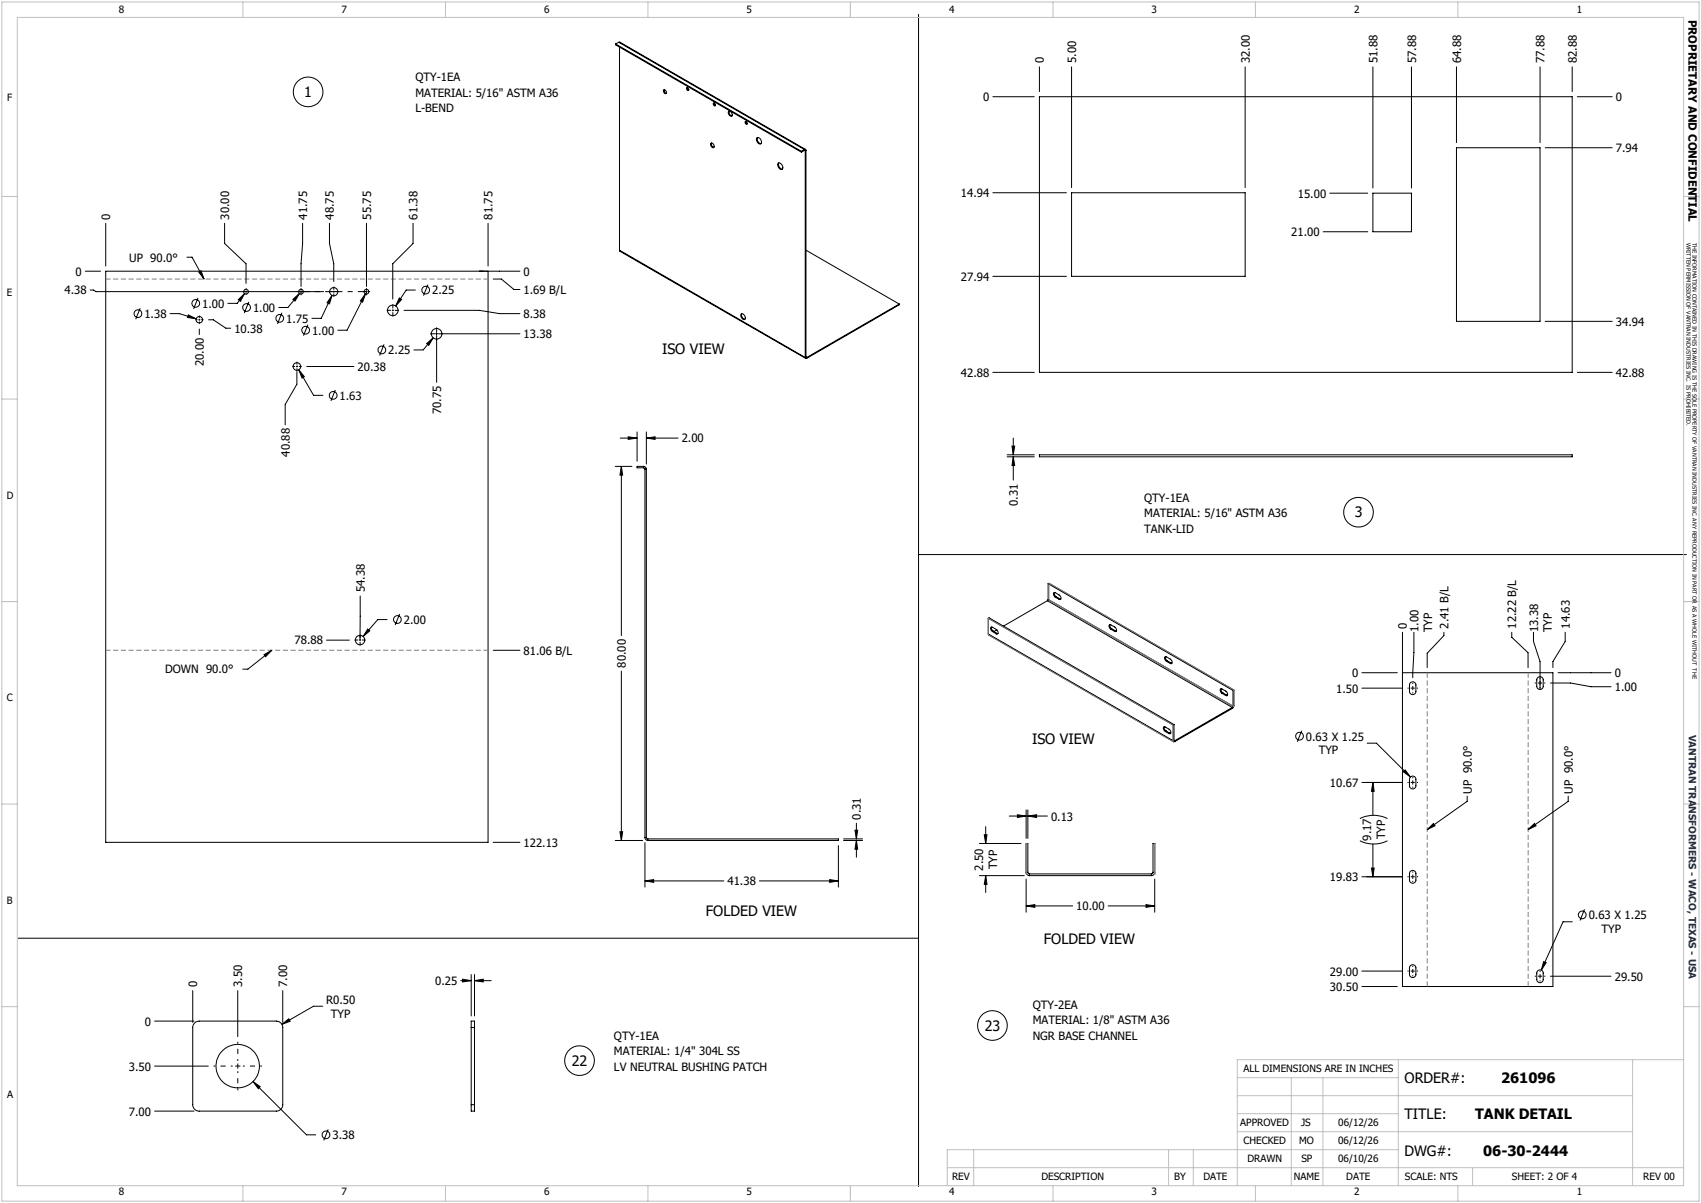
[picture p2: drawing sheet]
<svg xmlns="http://www.w3.org/2000/svg" width="420mm" height="297mm" viewBox="0 0 420 297" stroke-linecap="round" stroke-linejoin="round" font-family="sans-serif">
<g fill="none" stroke="#000" stroke-width=".25">
<path d="M152 10.9v.2l45.9 26.5M152 10.9l45.9 26.5M152.8 10.4h.2l45.9 26.5M152.8 10.4l-.8 .5M152.8 10.4l45.8 26.5M153 11.6v50.2M226.8 3.6v289.3M256.6 16.5v6.1M264.6 16.5v29.8M307.4 16.5v29.8M339 16.5v29.9M348.5 16.5v29.9"/>
<path d="M359.6 16.5v18.7M380.3 16.5v18.7M388.2 16.5v6.1M163.9 22.2a.53 .53 0 0 1 .6 .3 .53 .53 0 0 1-.2 .6 .77 .77 0 0 1-.4-.9zM164 22.2a.76 .76 0 0 0 .5 .8M169.5 21.7a.34 .34 0 0 1 .5 .2 .34 .34 0 0 1-.2 .4l-.3-.3zM169.7 21.6l.3 .7M175.5 35.3a.65 .65 0 0 1 .7 .4 .65 .65 0 0 1-.1 .8 .82 .82 0 0 1-.6-1.2zM175.7 35.3h-.1a.86 .86 0 0 0 .7 1.1M176.1 25.5a.36 .36 0 0 1 .5 .2 .36 .36 0 0 1-.2 .4l-.3-.2zM176.3 25.4l.3 .7M179.9 27.5a.7 .7 0 0 1 .8 .4 .7 .7 0 0 1-.2 .8h-.1a.89 .89 0 0 1-.5-1.2z"/>
<path d="M180.1 27.4a.92 .92 0 0 0 .6 1.2M184 30a.34 .34 0 0 1 .5 .2 .34 .34 0 0 1-.2 .5l-.3-.4zM184.1 30l.2 .4 .2 .2M186.9 34a.95 .95 0 0 1 1 .5 .95 .95 0 0 1-.2 1.1 1.11 1.11 0 0 1-.8-1.6zM187 33.9v.1a1.08 1.08 0 0 0 .9 1.5M197.9 37.4v.2M198.6 36.9h.3l.1 .2M198.6 37.1l.2 .1M198.6 36.9l-.7 .5M198.6 37.1l-.7 .5M198.6 36.9v.2M198.8 37.2v51.1"/>
<path d="M199 37.1l-.2 .1M199 37.1v51.1M245.1 23.9h10.3M256.6 23.9h131.6v68h-131.6zM359.6 36.5h20.7v42.8h-20.7zM381.5 36.5h16.6M389.5 23.9h8.6M26.1 55.1v10.6M55.5 55.1v5l5.2 5v4.9M74.7 55.1v5l-.4 5v5.6M81.4 55.1v5l1 5v4.4M90.5 55.1v15.6"/>
<path d="M102 55.1v5l-5 5v8.7M120.5 55.1v10.6M192.1 40.3a.93 .93 0 0 1 1 .5 .93 .93 0 0 1-.1 1 1.19 1.19 0 0 1-.9-1.5zM192.3 40.2a1.14 1.14 0 0 0 .9 1.5M245.1 47.6h18.2M264.6 47.6h42.8v20.6h-42.8zM326.7 57.2h11M328.3 47.7h9.4M339 47.7h9.5v9.5h-9.5zM21.1 67h3.7M22.3 71.6h.8l.6 .4h56.2M34.6 76.1l-1.1 2.7"/>
<path d="M42 77.4h2.3l4.1 1.3M46.1 63.5h1.3l3 5.4M46.5 77.7l1.9 1-2.1-.3zM48.9 73.6l-1.1 2.7M49.1 67.2l.5-.4 .8 2.1zM51.5 78.9h1.2l3.1 2.1h1.2M58.8 74l1.6-1.5-1 1.9zM60.4 72.5l-1.8 2.4h-2.3M61.4 74.5l-1.1 2.8M69.6 77.2l-1.1 2.8M72.3 73.9l1.6-1.4-1.1 1.8zM73.9 72.5l-2.8 3.4h-2.3"/>
<path d="M74.3 71.2v.3M74.3 71.8v.4M74.3 72.5v.3M82 72.9l-.6 2.1-.6-.2zM82 72.9l-2.7 5.7h-2.3M89.7 72h.3M90.2 72.5l-.7 2.1-.5-.3zM90.2 72.5l-4.5 9h-2.3M90.2 72h.5M90.5 71.2v.3M90.5 71.8v.4M90.5 72.5v.3"/>
<path d="M90.9 72h.4M98.6 73.6l.6 .3-1.5 1.7zM99.8 76.6h18.6l5 .8h5M102.6 71.6h-2.3l-2.6 4M105.7 70.3l-1.1 2.7M120.5 67v141h-94.4v-141h102.3M121.8 68.9h2l3.1 2.6h1.5M153 61.8v.2l45.9 26.5M153 61.8l45.8 26.5M183 77.6a.78 .78 0 0 1 .9 .4 .78 .78 0 0 1-.2 .9 1.1 1.1 0 0 1-.7-1.3zM183.2 77.5h-.1a1.07 1.07 0 0 0 .8 1.3M199 61.8l23 13.3"/>
<path d="M222 75.1l-22.8 13.2M222 75.1v.1l-22.8 13.3M245.1 68.2h18.2M381.5 79.3h16.6M49.2 81.2v1.4M73.3 91.8v3.1l-2.9 5v5M73.8 91.3l1.3 1.7-.5 .3zM73.8 91.3l3.6 6.3h2.3M75.7 90.5h11.7M76 80.1l-1.1 2.8M82.8 96.3l-1.1 2.7M94.8 85l-1.1 2.8"/>
<path d="M105.3 84.8l1.7-1.4-1.1 1.9zM106.3 82.4h1.1M107 83.4l-2.5 3h-2.3M107.6 82.4h.4M107.8 80.9v1M107.8 82.2v.5M107.8 82.9v11.5M108.3 82.4h20.1M198.8 88.3l.1 .2h.3M199 88.2l.2 .1M199 88.2l-.2 .1M199.2 88.3v.2"/>
<path d="M245.1 91.9h10.3M389.5 91.9h8.6M151.9 115.1h4.1M153.1 108.2h4.2M153.4 115.1l.3 2.2h-.6zM153.4 115.1v41.8M155.1 107.8l2.2 .4-2.2 .3zM157.3 106.6v7.3M158.9 115.5l.3 .3M158.9 115.1l.4 .1 .3 .6M158.9 115.1h-1.6v.4h1.6M158.9 115.1v.4"/>
<path d="M159.2 115.8h.4M159.2 115.8v91M159.6 108.2l2.1-.4v.7zM159.6 106.6v8M159.6 115.8v91M159.6 108.2h7.8M248.7 112.3h6.7M248.7 112.8h6.7M249.9 110.1h.6l-.3 2.2zM250.2 112.8l.3 2.1h-.6zM250.2 108.2v4.1M250.2 112.8v5.7"/>
<path d="M256.6 112.3h131.6v.5h-131.6zM226.8 136.9h189.6M80.6 158h5.7M88.9 147.1v10.8M90.8 155.3l.5 .4-1.7 1.5zM95.6 153h-2.3l-3.7 4.2M98.7 151.6l-1.1 2.7M244 156.5l.1 .2 45.7 26.4M244 152.6l45.7 26.4M244 156.5l45.7 26.4M244 152.6v3.9M244 152.6l.2-.1 45.7 26.4"/>
<path d="M244.8 154.8v.5l.5 .5M245.1 155.9l-.4-.4a.39 .39 0 0 1-.1-.5 .39 .39 0 0 1 .5-.1l1.2 .8a.43 .43 0 0 1 .2 .5 .43 .43 0 0 1-.5 .3M245.1 155.9l.9 .6M245.3 155.8l-.2 .1M245.3 155.8l.9 .6M246.1 155.5l-.7 .4M246.2 156.4h.2M246.2 156.4l-.2 .1M258.6 148.3l-10.8 6.3M258.6 148.3l45.7 26.4M258.8 148l-.2 .3M258.8 144.1l45.6 26.4"/>
<path d="M258.8 148l45.6 26.3M258.8 144.1v3.9M258.8 144.1l.2-.1 45.7 26.4M260.3 146.3v.5l.5 .5M260.6 147.4l-.2-.2a.5 .5 0 0 1-.3-.5 .5 .5 0 0 1 .4-.4l1.3 .9a.41 .41 0 0 1 .2 .5 .41 .41 0 0 1-.5 .3M260.6 147.4l.9 .6M260.8 147.3l.9 .5M260.8 147.3l-.2 .1M261.7 147.8l.2 .1M261.7 147.8l-.2 .2M274.1 154.2v.5l.4 .5M274.3 155.3l-.3-.3a.41 .41 0 0 1-.2-.5 .41 .41 0 0 1 .5-.2l1.1 .7a.5 .5 0 0 1 .3 .5 .5 .5 0 0 1-.4 .4h-.1"/>
<path d="M274.3 155.3l.9 .6M274.5 155.2l.9 .5M274.5 155.2l-.2 .1M275.4 155.7l.3 .1M275.4 155.7l-.2 .2M346.3 156.1v87.5h37.1v-77.5h-37.1M349.1 156.1v5l-.3 6.2M356.5 156.1v.8l-4.1 4.4v3.5M373.3 156.1v1.2l4 3.8v3.7M378.6 156.1v2.3l1.7 4.9v6.8M386.5 156.1v2.3l-3.1 4.9v1.5M65.2 161.6l1.9-1.1-1.5 1.6z"/>
<path d="M67.1 160.5l-5.9 4.7h-1.3M121.8 160.5h6.6M153.4 165.7v41.8M287.5 179.4v.5l.4 .5M287.8 162.1v.6l.4 .5M288 163.3l-.3-.3a.43 .43 0 0 1-.2-.6 .43 .43 0 0 1 .5-.2l1.1 .7a.52 .52 0 0 1 .4 .5 .52 .52 0 0 1-.4 .5l-.1-.1M288 163.3l1 .5M288.2 163.2l.9 .5M288.2 163.2l-.2 .1M289.1 163.7l.2 .1M289.1 163.7l-.1 .1M289.7 179v3.9"/>
<path d="M289.9 178.9l-.2 .1M289.9 178.9v3.9M301.5 170l.1 .6 .3 .5M301.7 171.2l-.3-.3a.41 .41 0 0 1-.2-.5 .41 .41 0 0 1 .5-.3l1.3 .8a.44 .44 0 0 1 .2 .5 .44 .44 0 0 1-.5 .3M301.7 171.2l1 .5M301.9 171.1l-.2 .1M301.9 171.1l1 .5M302.9 171.6l.2 .1M302.9 171.6l-.2 .1M304.3 174.9l-14.2 8.2M304.3 174.7l-14.2 8.2M304.3 174.7v.2"/>
<path d="M304.4 174.3l-.1 .4M304.4 170.5v3.8M304.7 174.2l-.4 .7M304.7 170.4l-.3 .1M304.7 170.4v3.8M304.7 174.2l-.3 .1M336.3 166.1h8.7M336.3 169.9h10M348.2 168.6a.79 .79 0 0 1 .9-.2 .79 .79 0 0 1 .5 .7v1.6a.79 .79 0 0 1-.8 .8 .79 .79 0 0 1-.8-.8v-1.6zM379.6 167.4a.79 .79 0 0 1 .9-.3 .79 .79 0 0 1 .5 .7v1.6a.79 .79 0 0 1-.8 .8 .79 .79 0 0 1-.8-.8v-1.6zM382.8 168.6h5l5 .9h5M384.7 166.1h13.1"/>
<path d="M253.4 200v7M253.8 200v7M287.7 180.6l-.4-.4a.39 .39 0 0 1-.1-.5 .39 .39 0 0 1 .5-.2l1.2 .8a.43 .43 0 0 1 .3 .5 .43 .43 0 0 1-.6 .3M287.7 180.6l.9 .5M287.9 180.4l-.2 .2M287.9 180.4l1 .6M288.9 181h.2M288.9 181l-.3 .1M289.7 182.9l.1 .3 .3-.1M289.9 182.8l.2 .1M289.9 182.8l-.2 .1M290.1 182.9v.2"/>
<path d="M321.4 180.4l-1.1 2.7M336.3 193.2h10M337.6 183.5h2.3l8.4 8.3M339 193.2l.3 2.2h-.7zM339 193.2v8.1M347 190.1l1.3 1.7-1.8-1.3zM348.2 191.9a.79 .79 0 0 1 .9-.3 .79 .79 0 0 1 .5 .8v1.6a.79 .79 0 0 1-.8 .8 .79 .79 0 0 1-.8-.8v-1.6zM362.3 196.6v1.2l-9.9 7M387.2 196.6v1.2l-9.9 7M121.8 208h6.6M151.9 207.5h6.8M153.1 205.3h.6l-.3 2.2z"/>
<path d="M159.2 206.8l.3 .5 .4 .2M159.2 217.5l2.2-.3v.6zM159.2 206.8h.4M159.2 208v11M159.2 217.5h19.5M159.6 206.8l.3 .3M159.9 207.1h47.1v.4h-47.1M159.9 207.1v.4M187.5 217.5h19.5M204.9 217.2l2.1 .3-2.1 .3zM207 208.8v10.2M208.3 207.5h4.7"/>
<path d="M208.3 207.1h4.7M211.1 205h.7l-.3 2.1zM211.5 207.5l.3 2.2h-.7zM211.5 203.2v3.9M211.5 207.5v4.1M241.8 216.2h11.1M241.8 208.2h10.3M243 206.1h.7l-.3 2.1zM243.4 216.2l.3 2.1h-.7zM243.4 204.1v4.1M243.4 216.2v4.1M249.2 201.5h4.2"/>
<path d="M251.2 201.2l2.2 .3-2.2 .3zM253.4 215.4a.85 .85 0 0 0 .8 .8M253.4 215.4h.4M253.4 215.4v-7.2h.4v7.2M253.4 217v8.2M253.8 215.4l.1 .2 .3 .2M253.8 201.5l2.1-.3v.6zM253.8 201.5h4.8M254.2 215.8v.4M254.2 215.8h30.1M254.2 216.2h30.1M284.3 215.8v.4"/>
<path d="M284.7 215.4l-.1 .2-.3 .2M284.7 215.4h.4M284.7 215.4v-7.2h.4v7.2M285.1 215.4a.85 .85 0 0 1-.8 .8M285.1 217v8.2M335.8 207.6a7.5 7.5 0 0 0 6.8 0M335.8 202.1a7.5 7.5 0 0 1 6.8 0M336.3 216.5h10M338.6 214.3h.7l-.3 2.2zM339 208.4v8.1M348.3 215a.8 .8 0 0 1 1.3 .7v1.6a.79 .79 0 0 1-.8 .7 .79 .79 0 0 1-.8-.7v-1.6zM352.4 204.8l1.5-1.5 .4 .6z"/>
<path d="M377.3 204.8l1.6-1.5 .4 .6zM4.5 231.6h222.3M253.4 223.7l2.1-.4v.7zM253.4 223.7h11.5M273.6 223.7h11.5M283 223.3l2.1 .4-2.1 .3zM336.3 239.7h10M348.3 238.3a.8 .8 0 0 1 1.3 .7v1.6a.79 .79 0 0 1-.8 .7 .79 .79 0 0 1-.8-.7v-1.6zM379.6 239.7a.79 .79 0 0 1 .9-.2 .79 .79 0 0 1 .5 .7v1.6a.79 .79 0 0 1-.8 .8 .79 .79 0 0 1-.8-.8v-1.6zM381.1 237.4l.7 .3-1.2 1.8zM388.2 227.6h-2.3l-5.3 11.9M391.2 224.5l-1.1 2.8"/>
<path d="M38.2 252.1h9.7M47.6 244.6v7.8M48 252.6l.4-.3 .8-.2h19a1.62 1.62 0 0 1 1.6 1.6v19a1.56 1.56 0 0 1-1.6 1.6h-19.4a1.57 1.57 0 0 1-1.2-1.6v-19.2zM58.7 244.6v11.3M69.6 252.9l1.7-1.4 .3 .6zM69.8 244.6v7.8M79.7 248.4h-2.3l-7.8 4.5M113.8 242.1h2.5M114.2 241.8l2.1 .3-2.1 .3zM116.3 253.7v-1.6h.9v1.6M116.3 253.7h.9M116.3 240.6v10.2"/>
<path d="M116.3 253.7v19M117.2 242.1l2.1-.3v.6zM117.2 240.6v10.2M117.2 253.7v19M117.2 242.1h4.1M336.3 243.6h8.7M382.8 241h15M38.2 274.3h9.7M38.2 263.2h13.2M62.5 267l1.7 1.3-.4 .5zM62.5 267l13.2 13.2h2.3M81 278.8l-1.1 2.7"/>
<path d="M116.3 272.7v1.6h.9v-1.6M116.3 272.7h.9"/>
<circle cx="76.1" cy="22.7" r="3.7"/>
<circle cx="34.1" cy="77.4" r=".96"/>
<circle cx="48.3" cy="74.9" r=".95"/>
<circle cx="49.2" cy="78.9" r=".79"/>
<circle cx="60.8" cy="72" r=".59"/>
<circle cx="60.9" cy="75.9" r=".96"/>
<circle cx="69.1" cy="78.6" r=".95"/>
<circle cx="74.3" cy="72" r=".58"/>
<circle cx="82.4" cy="72" r="1.01"/>
<circle cx="90.5" cy="72" r=".58"/>
<circle cx="97" cy="76.6" r="1.31"/>
<circle cx="105.1" cy="71.6" r=".96"/>
<circle cx="73.3" cy="90.5" r=".94"/>
<circle cx="75.5" cy="81.5" r=".95"/>
<circle cx="82.3" cy="97.6" r=".96"/>
<circle cx="94.3" cy="86.4" r=".96"/>
<circle cx="107.8" cy="82.4" r="1.3"/>
<circle cx="335.4" cy="126.5" r="3.7"/>
<circle cx="88.9" cy="158" r="1.16"/>
<circle cx="98.1" cy="153" r=".95"/>
<circle cx="320.9" cy="181.7" r=".96"/>
<circle cx="390.7" cy="225.9" r=".95"/>
<circle cx="245" cy="253.2" r="3.7"/>
<circle cx="58.7" cy="263.2" r="5.4"/>
<circle cx="143.1" cy="261.9" r="3.7"/>
<circle cx="80.5" cy="280.2" r=".96"/>
</g>
<g fill="none" stroke="#c0c0c0" stroke-width=".25">
<path d="M.5 .5h419v296h-419zM4.3 4.3h411.4v288.4h-411.4zM60 .5v3.8M110 .5v3.8M160 .5v3.8M210 .5v3.8M260 .5v3.8M310 .5v3.8M360 .5v3.8M.5 48.5h3.8M415.7 48.5h3.8M.5 98.5h3.8"/>
<path d="M415.7 98.5h3.8M.5 148.5h3.8M415.7 148.5h3.8M.5 198.5h3.8M415.7 198.5h3.8M.5 248.5h3.8M415.7 248.5h3.8M305.5 270.5h97.6M305.5 279.4h97.6M305.5 275h39.8M305.5 266.1h39.8M318.8 266.1v26.6"/>
<path d="M326.6 266.1v26.6M345.3 261.6v31.1M403.1 261.6v31.1M415.7 261.6h-110.2v31.1M60 292.7v3.8M110 292.7v3.8M160 292.7v3.8M210 292.7v3.8M233.9 288.3h181.8M240.4 283.8v8.9M260 292.7v3.8M288.5 283.8v8.9"/>
<path d="M294.6 283.8v8.9M310 292.7v3.8M345.3 283.8h-111.4v8.9M360 292.7v3.8M363.6 288.3v4.4"/>
</g>
<g fill="#000">
<path d="M46.5 77.7l1.9 1-2.1-.3zM49.1 67.2l.5-.4 .8 2.1zM58.8 74l1.6-1.5-1 1.9zM72.3 73.9l1.6-1.4-1.1 1.8zM82 72.9l-.6 2.1-.6-.2zM90.2 72.5l-.7 2.1-.5-.3zM98.6 73.6l.6 .3-1.5 1.7zM73.8 91.3l1.3 1.7-.5 .3zM105.3 84.8l1.7-1.4-1.1 1.9zM153.4 115.1l.3 2.2h-.6zM155.1 107.8l2.2 .4-2.2 .3zM159.6 108.2l2.1-.4v.7z"/>
<path d="M249.9 110.1h.6l-.3 2.2zM250.2 112.8l.3 2.1h-.6zM90.8 155.3l.5 .4-1.7 1.5zM65.2 161.6l1.9-1.1-1.5 1.6zM339 193.2l.3 2.2h-.7zM347 190.1l1.3 1.7-1.8-1.3zM153.1 205.3h.6l-.3 2.2zM159.2 217.5l2.2-.3v.6zM204.9 217.2l2.1 .3-2.1 .3zM211.1 205h.7l-.3 2.1zM211.5 207.5l.3 2.2h-.7zM243 206.1h.7l-.3 2.1z"/>
<path d="M243.4 216.2l.3 2.1h-.7zM251.2 201.2l2.2 .3-2.2 .3zM253.8 201.5l2.1-.3v.6zM338.6 214.3h.7l-.3 2.2zM352.4 204.8l1.5-1.5 .4 .6zM377.3 204.8l1.6-1.5 .4 .6zM253.4 223.7l2.1-.4v.7zM283 223.3l2.1 .4-2.1 .3zM381.1 237.4l.7 .3-1.2 1.8zM69.6 252.9l1.7-1.4 .3 .6zM114.2 241.8l2.1 .3-2.1 .3zM117.2 242.1l2.1-.3v.6z"/>
<path d="M62.5 267l1.7 1.3-.4 .5z"/>
</g>
<path d="M82.4 72h-8.1M90.5 72h-8.1" fill="none" stroke="#000" stroke-width=".25" stroke-dasharray="15.2 1.3 1.3 1.3" stroke-dashoffset="13.1" stroke-linecap="butt"/>
<g fill="none" stroke="#000" stroke-width=".25" stroke-dasharray="15.2 1.3 1.3 1.3" stroke-linecap="butt">
<path d="M48.8 78.9h-.6M49.2 78.9h.3M49.2 78.9v-.2M49.2 78.9h-.2M49.2 78.9v.3M49.2 78.5v-.6M49.2 79.4v.5M49.7 78.9h.6M60.3 72h-.3M60.8 72h.2M60.8 72v-.2M60.8 72h-.3"/>
<path d="M60.8 72v.2M60.8 71.5v-.3M60.8 72.5v.3M61.2 72h.4M82 72h-.8M82.4 72h.3M82.4 72v-.2M82.4 72h-.2M82.4 72v.2M82.4 71.5v-.7M82.4 72.5v.7M82.9 72h.8"/>
<path d="M96.5 76.6h-1M97 76.6h.2M97 76.6v-.2M97 76.6h-.2M97 76.6v.2M97 76.2v-1.1M97 77.1v1M97.5 76.6h1M72.9 90.5h-.7M73.3 90.5h.3M73.3 90.5v-.3M73.3 90.5h-.2"/>
<path d="M73.3 90.5v.2M73.3 90v-.7M73.3 90.9v.7M73.8 90.5h.7M88.5 158h-1M88.9 158h.2M88.9 158v-.2M88.9 158h-.2M88.9 158v.2M88.9 157.5v-.9M88.9 158.5v.9M89.4 158h.9"/>
<path d="M347.8 169.9h-.3M348.8 169.9v-.5M348.8 169.9h-.5M348.8 169.9v.5M348.8 169.9h.5M348.8 168.9v-.3M348.8 170.9v.3M349.8 169.9h.3M379.2 168.6h-.2M380.3 168.6v.5M380.3 168.6h.5M380.3 168.6v-.5"/>
<path d="M380.3 168.6h-.5M380.3 169.6v.3M380.3 167.6v-.3M381.3 168.6h.3M347.8 193.2h-.3M348.8 193.2v-.5M348.8 193.2h-.5M348.8 193.2v.5M348.8 193.2h.5M348.8 192.2v-.3M348.8 194.2v.3M349.8 193.2h.3"/>
<path d="M347.8 216.5h-.3M348.8 216.5v-.6M348.8 216.5h-.5M348.8 216.5v.5M348.8 216.5h.5M348.8 215.4v-.2M348.8 217.5v.3M349.8 216.5h.3M347.8 239.7h-.3M348.8 239.7v-.5M348.8 239.7h-.5M348.8 239.7v.5"/>
<path d="M348.8 239.7h.5M348.8 238.7v-.3M349.8 239.7h.3M380.3 240v-.3M348.8 240.8v.2M379.2 241h-.2M380.3 241v.5M380.3 241h.5M380.3 241v-.5M380.3 241h-.5M380.3 242v.3M381.3 241h.3"/>
<path d="M58.7 263.2v-.6M58.7 263.2h-.6M58.7 263.2v.6M58.7 263.2h.6"/>
</g>
<path d="M120.5 68.9h-94.4M120.5 160.5h-94.4" fill="none" stroke="#808080" stroke-width=".25" stroke-dasharray="1.3 .6" stroke-dashoffset=".1" stroke-linecap="butt"/>
<path d="M57.4 263.2h-4.7M58.7 261.9v-4.7M58.7 264.5v4.7M60 263.2h4.7" fill="none" stroke="#000" stroke-width=".25" stroke-dasharray="15.2 1.3 1.3 1.3" stroke-dashoffset="14.8" stroke-linecap="butt"/>
<path d="M244 152.6l45.7 26.4v4.1l-45.7-26.4zM259 144l45.7 26.4v4l-45.7-26.3zM253.4 208.2h.1M253.4 215.8h.1M253.4 208.2v7.6M285.1 215.8h.1M285.1 208.2h.1M285.1 208.2v7.6" fill="none" stroke="#808080" stroke-width=".25"/>
<path d="M352.4 166.1v77.4M377.3 243.5v-77.4" fill="none" stroke="#808080" stroke-width=".25" stroke-dasharray="1.3 .6" stroke-linecap="butt"/>
<g font-size="3.5">
<text x="75.1" y="24">1</text>
<text x="163.5" y="87.5">ISO VIEW</text>
<text x="334.5" y="127.7">3</text>
<text x="254.8" y="183.7">ISO VIEW</text>
<text x="174.3" y="226.2">FOLDED VIEW</text>
<text x="257.7" y="233">FOLDED VIEW</text>
<text x="243.1" y="254.5">23</text>
<text x="141.2" y="263.1">22</text>
<text x="346.8" y="267.4">ORDER#:</text>
<text x="370.7" y="267.4">261096</text>
<text x="346.8" y="276.2">TITLE:</text>
<text x="364.2" y="276.2">TANK DETAIL</text>
<text x="346.8" y="285.4">DWG#:</text>
<text x="366.2" y="285.4">06-30-2444</text>
</g>
<g font-size="2.8">
<text x="416.9" y="4.9" transform="rotate(90 416.9 4.9)">PROPRIETARY AND CONFIDENTIAL</text>
<text x="257.8" y="15.6" transform="rotate(-90 257.8 15.6)">0</text>
<text x="265.7" y="15.6" transform="rotate(-90 265.7 15.6)">5.00</text>
<text x="308.6" y="15.6" transform="rotate(-90 308.6 15.6)">32.00</text>
<text x="340.1" y="15.6" transform="rotate(-90 340.1 15.6)">51.88</text>
<text x="349.6" y="15.6" transform="rotate(-90 349.6 15.6)">57.88</text>
<text x="360.8" y="15.6" transform="rotate(-90 360.8 15.6)">64.88</text>
<text x="381.4" y="15.6" transform="rotate(-90 381.4 15.6)">77.88</text>
<text x="389.3" y="15.6" transform="rotate(-90 389.3 15.6)">82.88</text>
<text x="102.6" y="20">QTY-1EA</text>
<text x="102.6" y="23.9">MATERIAL: 5/16&quot; ASTM A36</text>
<text x="102.6" y="27.7">L-BEND</text>
<text x="242.7" y="25">0</text>
<text x="399" y="25">0</text>
<text x="399" y="37.6">7.94</text>
<text x="237.3" y="48.7">14.94</text>
<text x="320.5" y="48.8">15.00</text>
<text x="27.2" y="54.2" transform="rotate(-90 27.2 54.2)">0</text>
<text x="56.6" y="54.2" transform="rotate(-90 56.6 54.2)">30.00</text>
<text x="75.9" y="54.2" transform="rotate(-90 75.9 54.2)">41.75</text>
<text x="82.5" y="54.2" transform="rotate(-90 82.5 54.2)">48.75</text>
<text x="91.6" y="54.2" transform="rotate(-90 91.6 54.2)">55.75</text>
<text x="103.1" y="54.2" transform="rotate(-90 103.1 54.2)">61.38</text>
<text x="121.6" y="54.2" transform="rotate(-90 121.6 54.2)">81.75</text>
<text x="318.8" y="58.3">21.00</text>
<text x="31.9" y="64.6">UP 90.0°</text>
<text x="18.7" y="68">0</text>
<text x="129.3" y="68">0</text>
<text x="237.3" y="69.3">27.94</text>
<text x="15.9" y="72.7">4.38</text>
<text x="49.9" y="76">1.00</text>
<text x="62.5" y="77">1.00</text>
<text x="106.7" y="72.7">2.25</text>
<text x="129.3" y="72.5">1.69 B/L</text>
<text x="35.7" y="78.5">1.38</text>
<text x="57.9" y="82.1">10.38</text>
<text x="70.7" y="79.7">1.75</text>
<text x="77.1" y="82.6">1.00</text>
<text x="129.3" y="78.5">8.38</text>
<text x="129.3" y="83.5">13.38</text>
<text x="399" y="80.4">34.94</text>
<text x="95.9" y="87.5">2.25</text>
<text x="50.3" y="90.5" transform="rotate(-90 50.3 90.5)">20.00</text>
<text x="88.3" y="91.6">20.38</text>
<text x="237.3" y="93">42.88</text>
<text x="399" y="93">42.88</text>
<text x="83.9" y="98.7">1.63</text>
<text x="108.9" y="102.3" transform="rotate(-90 108.9 102.3)">70.75</text>
<text x="71.5" y="112.7" transform="rotate(-90 71.5 112.7)">40.88</text>
<text x="168.3" y="109.2">2.00</text>
<text x="251.3" y="124.9" transform="rotate(-90 251.3 124.9)">0.31</text>
<text x="282.5" y="123.9">QTY-1EA</text>
<text x="282.5" y="127.7">MATERIAL: 5/16&quot; ASTM A36</text>
<text x="282.5" y="131.5">TANK-LID</text>
<text x="90" y="146.2" transform="rotate(-90 90 146.2)">54.38</text>
<text x="99.7" y="154">2.00</text>
<text x="347.4" y="155.2" transform="rotate(-90 347.4 155.2)">0</text>
<text x="357.6" y="155.2" transform="rotate(-90 357.6 155.2)">2.41 B/L</text>
<text x="374.4" y="155.2" transform="rotate(-90 374.4 155.2)">12.22 B/L</text>
<text x="387.6" y="155.2" transform="rotate(-90 387.6 155.2)">14.63</text>
<text x="72.7" y="159.1">78.88</text>
<text x="129.3" y="161.6">81.06 B/L</text>
<text x="350.2" y="156.1" transform="rotate(-90 350.2 156.1)">1.00</text>
<text x="353.7" y="156.1" transform="rotate(-90 353.7 156.1)">TYP</text>
<text x="379.8" y="156.1" transform="rotate(-90 379.8 156.1)">13.38</text>
<text x="383.2" y="156.1" transform="rotate(-90 383.2 156.1)">TYP</text>
<text x="40.8" y="166.3">DOWN 90.0°</text>
<text x="154.5" y="164.8" transform="rotate(-90 154.5 164.8)">80.00</text>
<text x="333.9" y="167.2">0</text>
<text x="398.7" y="167.2">0</text>
<text x="329.9" y="171">1.50</text>
<text x="398.7" y="170.6">1.00</text>
<text x="322.5" y="182.8">0.63 X 1.25</text>
<text x="325.6" y="186.2">TYP</text>
<text x="328.4" y="194.3">10.67</text>
<text x="363.4" y="196" transform="rotate(-90 363.4 196)">UP 90.0°</text>
<text x="388.4" y="196" transform="rotate(-90 388.4 196)">UP 90.0°</text>
<text x="212.6" y="202.3" transform="rotate(-90 212.6 202.3)">0.31</text>
<text x="259.5" y="202.6">0.13</text>
<text x="129.3" y="209">122.13</text>
<text x="338.6" y="207.6" transform="rotate(-90 338.6 207.6)">9.17</text>
<text x="342" y="207.2" transform="rotate(-90 342 207.2)">TYP</text>
<text x="242.8" y="214.9" transform="rotate(-90 242.8 214.9)">2.50</text>
<text x="246.2" y="214.6" transform="rotate(-90 246.2 214.6)">TYP</text>
<text x="179.6" y="218.6">41.38</text>
<text x="328.4" y="217.6">19.83</text>
<text x="265.7" y="224.8">10.00</text>
<text x="392.3" y="227">0.63 X 1.25</text>
<text x="395.4" y="230.4">TYP</text>
<text x="48.7" y="243.7" transform="rotate(-90 48.7 243.7)">0</text>
<text x="59.8" y="243.7" transform="rotate(-90 59.8 243.7)">3.50</text>
<text x="70.9" y="243.7" transform="rotate(-90 70.9 243.7)">7.00</text>
<text x="107.4" y="243.2">0.25</text>
<text x="328.4" y="240.8">29.00</text>
<text x="328.4" y="244.7">30.50</text>
<text x="398.7" y="242.1">29.50</text>
<text x="80.5" y="247.8">R0.50</text>
<text x="81.7" y="251.2">TYP</text>
<text x="255" y="249">QTY-2EA</text>
<text x="35.8" y="253.2">0</text>
<text x="151.6" y="256.7">QTY-1EA</text>
<text x="255" y="252.9">MATERIAL: 1/8&quot; ASTM A36</text>
<text x="255" y="256.7">NGR BASE CHANNEL</text>
<text x="151.6" y="260.5">MATERIAL: 1/4&quot; 304L SS</text>
<text x="31.8" y="264.3">3.50</text>
<text x="151.6" y="264.3">LV NEUTRAL BUSHING PATCH</text>
<text x="31.8" y="275.4">7.00</text>
<text x="82.1" y="281.3">3.38</text>
</g>
<g font-size="2.5">
<text x="29.3" y="3.1">8</text>
<text x="84.3" y="3.1">7</text>
<text x="134.3" y="3.1">6</text>
<text x="184.3" y="3.1">5</text>
<text x="234.3" y="3.1">4</text>
<text x="284.3" y="3.1">3</text>
<text x="334.3" y="3.1">2</text>
<text x="389.3" y="3.1">1</text>
<text x="1.8" y="25">F</text>
<text x="1.7" y="73.1">E</text>
<text x="1.7" y="123.1">D</text>
<text x="1.7" y="173.1">C</text>
<text x="1.7" y="223.1">B</text>
<text x="307" y="264.7">ALL DIMENSIONS ARE IN INCHES</text>
<text x="1.8" y="271.1">A</text>
<text x="306.2" y="278.1">APPROVED</text>
<text x="321.2" y="278">JS</text>
<text x="330.4" y="278">06/12/26</text>
<text x="307" y="282.5">CHECKED</text>
<text x="308" y="287">DRAWN</text>
<text x="320.8" y="282.5">MO</text>
<text x="321.3" y="287">SP</text>
<text x="330.4" y="282.4">06/12/26</text>
<text x="330.4" y="286.9">06/10/26</text>
<text x="235.1" y="291.3">REV</text>
<text x="257.1" y="291.3">DESCRIPTION</text>
<text x="289.9" y="291.3">BY</text>
<text x="297.1" y="291.3">DATE</text>
<text x="319.5" y="291.3">NAME</text>
<text x="332.4" y="291.2">DATE</text>
<text x="346.9" y="291.3">SCALE: NTS</text>
<text x="373.3" y="291.3">SHEET: 2 OF 4</text>
<text x="405.7" y="291.3">REV 00</text>
<text x="29.3" y="295.1">8</text>
<text x="84.3" y="295.1">7</text>
<text x="134.3" y="295.1">6</text>
<text x="184.3" y="295.1">5</text>
<text x="234.3" y="295.1">4</text>
<text x="284.3" y="295.1">3</text>
<text x="334.3" y="295.1">2</text>
<text x="389.3" y="295.1">1</text>
</g>
<text font-size="2.5" fill="#003082" x="417" y="181.4" transform="rotate(90 417 181.4)">VANTRAN TRANSFORMERS - WACO, TEXAS - USA</text>
<g font-size="1.4">
<text x="416.5" y="59.9" transform="rotate(90 416.5 59.9)">WRITTEN PERMISSION OF VANTRAN INDUSTRIES INC. IS PROHIBITED.</text>
<text x="417.9" y="59.9" transform="rotate(90 417.9 59.9)">THE INFORMATION CONTAINED IN THIS DRAWING IS THE SOLE PROPERTY OF VANTRAN INDUSTRIES INC. ANY REPRODUCTION IN PART OR AS A WHOLE WITHOUT THE</text>
</g>
</svg>
